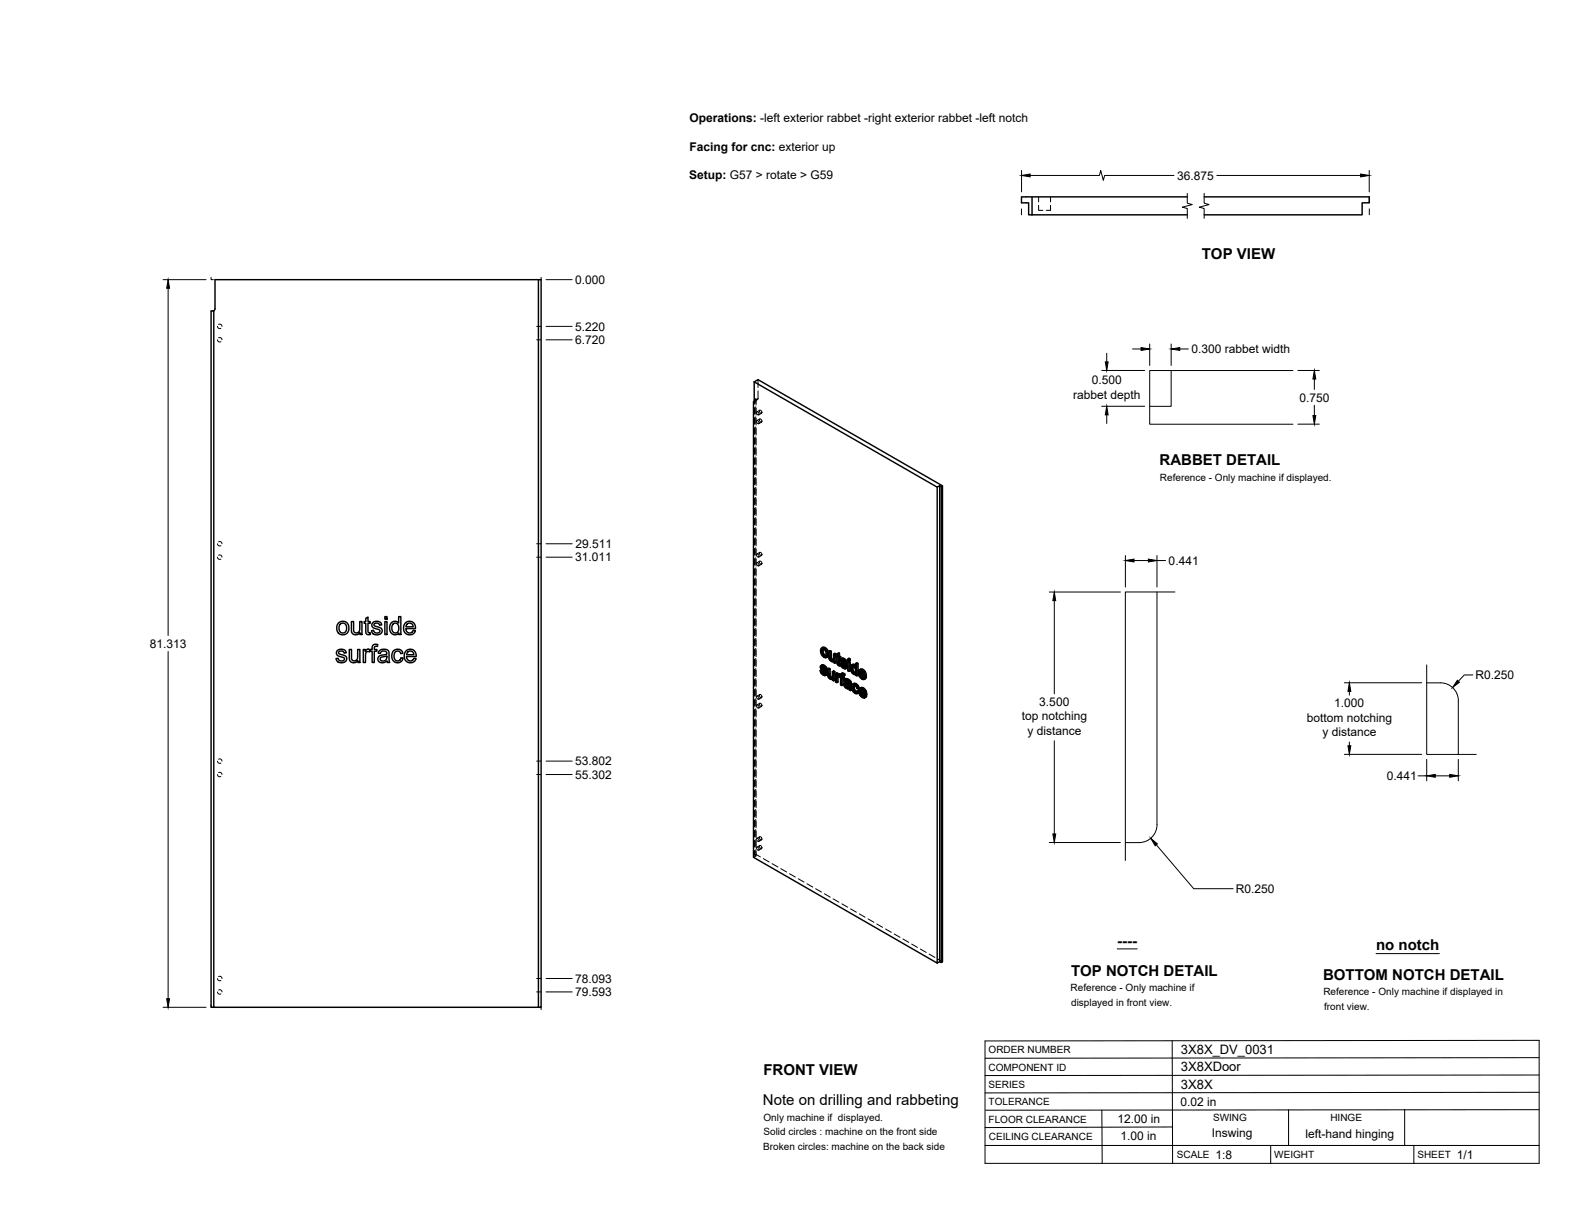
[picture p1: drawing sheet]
<svg xmlns="http://www.w3.org/2000/svg" width="559mm" height="432mm" viewBox="0 0 559 432" stroke-linecap="round" stroke-linejoin="round" font-family="sans-serif">
<!-- layer: Visible -->
<g fill="none" stroke="#000" stroke-width=".51">
<path d="M366.2 69.9v6.3M366.2 76.2h55M421.2 69.9h-58.8v2.1h2.6v4.2h1.2M427.2 69.9h58.6v2.1h-2.5v4.2h-56.1M191 99.2v258.2h-115.2v-247.1M75.9 110.2l-1 .1v247.1h.9M75.9 110.2l.4-.7v-10.3h115.7v258.2h-1M267.6 135.5l1.3-.8 65.5 37.7v168.8l-.5 .3M267.6 135.5l64.9 37.3 .9-.5 .5 .4 .5-.3M267.6 135.5v6.7M267.3 142.6v161.6l65.2 37.5v-168.9M267.5 142.4l-.2 .2"/>
<path d="M267.6 142.2l-.2 .3M333.4 172.3v168.9l-.9 .5M333.9 172.7v168.8l-.5-.3M129.8 219.4l.8-.5v1.6h.7v.6h-.7v2.9l.2 .5h.5l.1 .6a1.14 1.14 0 0 1-1.3-.1 1.14 1.14 0 0 1-.3-1.2v-2.7h-.6v-.6h.6zM136.5 218.8h.8v.9h-.8zM119.7 230.8l.8-.4a1.7 1.7 0 0 1 2.4 1.2l-.8 .1a.96 .96 0 0 0-1-.8 .96 .96 0 0 0-.9 1l1 .4a1.55 1.55 0 0 1 1.8 1.8 2.03 2.03 0 0 1-2 1.1 2.03 2.03 0 0 1-1.8-1.5l.8-.1a1.08 1.08 0 0 0 1.1 1 1.08 1.08 0 0 0 1-1.1l-.4-.3a2.24 2.24 0 0 1-2.3-1.3zM120.2 220.9l.7-.4a2.33 2.33 0 0 1 2.9 2.8 2.33 2.33 0 0 1-3.7 1.3 2.88 2.88 0 0 1 .1-3.7zM120.6 221.5l.7-.4a1.73 1.73 0 0 1 1.7 1.8 1.73 1.73 0 0 1-1.7 1.7l-.3-.2a2.24 2.24 0 0 1-.4-2.9zM123.9 230.4h.8v2.6a1.15 1.15 0 0 0 1.2 1.5 1.15 1.15 0 0 0 1-1.6v-2.5h.8v4.7h-.7v-.7a1.65 1.65 0 0 1-2 .7 1.65 1.65 0 0 1-1.1-1.8zM124.7 220.5h.8v2.6a1.15 1.15 0 0 0 1.1 1.5 1.15 1.15 0 0 0 1-1.6v-2.5h.8v4.6h-.7v-.6a1.65 1.65 0 0 1-1.9 .7 1.65 1.65 0 0 1-1.1-1.8zM128.9 230.4h.7v.7a1.11 1.11 0 0 1 1.7-.5l.7-.2v-.4a1.31 1.31 0 0 1 .6-1.3 1.31 1.31 0 0 1 1.4 0l-.1 .6a.74 .74 0 0 0-1.1 .7v.4h.9v.7h-.9v4h-.8v-4h-.7v-.4l-.2 .6a.84 .84 0 0 0-.9-.1 .84 .84 0 0 0-.5 .8v3.1h-.8zM132.3 220.9l.8-.4a1.7 1.7 0 0 1 2.3 1.2l-.7 .1a.96 .96 0 0 0-1-.8 .96 .96 0 0 0-.9 .9l.6 .4a1.95 1.95 0 0 1 2.2 1.3 1.95 1.95 0 0 1-1.8 1.6 1.95 1.95 0 0 1-2-1.4l.7-.2a1.1 1.1 0 0 0 1.2 1 1.1 1.1 0 0 0 1-1l-.4-.3a2.21 2.21 0 0 1-2.4-1.3z"/>
<path d="M134.5 231a2.03 2.03 0 0 1 3.5 .7l.3 3.4h-.8l-.2-.6a1.76 1.76 0 0 1-1.9 .7 1.76 1.76 0 0 1-1.3-1.6v-.2a1.71 1.71 0 0 1 1.7-1l.4-.1a.72 .72 0 0 0 1-.6 .72 .72 0 0 0-.9-.7l-1 .2-.4 .7-.7-.1zM135 233.4l2.2-.7a1.3 1.3 0 0 1-.6 1.7 1.3 1.3 0 0 1-1.7-.6zM136.5 220.5h.8v4.6h-.8zM138.8 221a1.73 1.73 0 0 1 2.6 .1v-2.3h.8v6.3h-.7v-.5a1.89 1.89 0 0 1-2.3 .4 1.89 1.89 0 0 1-1-2.2zM139.4 221.5l.4-.3a1.78 1.78 0 0 1 1.8 1.1 1.78 1.78 0 0 1-.7 2.1l-.2 .1a1.77 1.77 0 0 1-1.7-1 1.77 1.77 0 0 1 .4-2zM139.6 231a1.95 1.95 0 0 1 1.9-.7 1.95 1.95 0 0 1 1.4 1.5l-.7 .1a1.29 1.29 0 0 0-1.7-.7 1.29 1.29 0 0 0-.7 1.7l.1 .7a1.18 1.18 0 0 0 1.3 .9 1.18 1.18 0 0 0 1-1.1l.8 .1-.3 .9a2.16 2.16 0 0 1-2.9 .4 2.16 2.16 0 0 1-.7-2.9zM143.9 220.9a2.13 2.13 0 0 1 2.5-.2 2.13 2.13 0 0 1 1 2.3h-3.4l.1 .7a1.28 1.28 0 0 0 1.3 .9 1.28 1.28 0 0 0 1.2-1l.8 .2-.3 .6a2.32 2.32 0 0 1-3.2 .3 2.32 2.32 0 0 1-.4-3.2zM144 231a2.15 2.15 0 0 1 2.6-.4 2.15 2.15 0 0 1 1.1 2.3h-3.5l.2 .7a1.3 1.3 0 0 0 1.2 .9 1.3 1.3 0 0 0 1.2-.9l.8 .1-.3 .6a2.32 2.32 0 0 1-3.2 .3 2.32 2.32 0 0 1-.4-3.2zM144.4 221.4l.7-.3 .8 .1 .5 .5 .2 .7h-2.6zM144.7 231.4l1.2-.4a1.23 1.23 0 0 1 .9 1.3h-2.5zM291 237.9l.7 1.4 .8 .4 .5-.1M291.3 236.2l.6-.3 .8 .3 .8 1.3-.5 .3-.1-.6"/>
<path d="M291.6 231.2v-.5a.91 .91 0 0 1 1.1 0 .91 .91 0 0 1 .4 1l-.2 1-.6 .1M291.6 237.7l-.6 .2 .4 .2M291.6 238.7l.5 .4 .4-.3M291.7 237.3l1 1 .5-.3M291.8 237.9l-.4 .2 .2 .6 .5-.3M291.8 235.9l-.6 .3-.2 .4 .8 1.3a1.11 1.11 0 0 1 .8 1.3l-.5-.1M291.8 236.6l-.3 .4 .5-.2M291.8 232.2l.5 .6 .5-.3M291.9 238l.8 .9M292 236.7l.6 .7M292 236.3l.5 .4 .5-.2M292 230.9l-.4 .3v.4l.2 .6 .4-.3"/>
<path d="M292 236.8l.6 .8 .4 .2M292 236.8h-.5M292.1 235.9l-.8 .3M292.1 230.4l.1 1.4 .8 .8M292.1 237l-.4 .3-.2-.3M292.3 230l.9 .9 .5-.2M292.5 236.1l-.5 .2-.4-.1M292.5 236.7l.4 .5 .4-.2M292.7 238.3l.3 .4 .5-.3M292.8 229.8l-.5 .2-.8-.1M292.9 237.7l.5 .6 .2 .7-.7 .7M293 238.7l.1 .5 .5-.3"/>
<path d="M293.1 239.2l-.1 .4 .5-.3M293.2 230.9l.4 1.4 .4-.3M293.4 233.1a1.7 1.7 0 0 1-2.2-1.6l-.1-1 .3-.5 .8-.4 1 .4 .6 .9 .2 1-.1 .9-.7 .5M293.6 232.3l-.2 .8 .5-.3M293.6 237.3l.5 .3 .4-.3M294.1 231.1l.4 .3 .5-.3M294.1 237.6v2.2l.5-.2M294.1 239.8l.2 .4 .4-.2M294.5 231.4v2.2l.5-.3M294.5 233.6l.2 .4 .5-.3M294.7 234l.3 .3 .5-.3M295 234.3l.4 .1"/>
<path d="M295.4 234.4l.2-.1zM295.7 234.1l-.7-.6v-2.4l-.5-.3-.4 .3v2.5l.8 1 .5 .2 .4-.1M295.8 238.6v3l.4-.3v-3l-.4-.3-.5 .3v1.8l-.3 .5 .2-.1M295.8 234.7v.4l.4 .2M295.8 234.7l-.2 .1M296.2 232.3v3l.4-.2v-3l-.4-.3-.5 .3v2.1M296.2 238.3l-.4 .3-.5-.3M296.6 232.1l-.4 .2-.5-.2M296.6 233l.3 .2 .2 2.5 .7 .6 .4-.2M296.9 232.4l-.3 .2 .3 .2v-.8l.9-.3v1l.5 .3v.4l-.5 .3v-.4M297.3 239.3v-.4l-.4-.2-.5 .3v3l.5 .2M297.3 239.9l-.3 .2-.1 .5 .4-.2"/>
<path d="M297.3 238.9l-.5 .3-.4-.2M297.4 239.9l-.1 2.1-.4 .2v-1.6M297.4 239.9l.5 .3M297.4 239.9l-.4 .2M297.4 232v1l.4-.3M297.4 239.4l.4 .4M297.6 239.1l-.8 .5v-.4M297.6 235.7l.2 .1M297.8 231.7l-.9 .3M297.8 239.8v.4M297.8 239.9l-.1 .3M297.8 235.8l.1 .5"/>
<path d="M297.9 239.2l-.8 .2M297.9 235.2l-.5 .3v-2.1l.4 .3v1.4l.3 .4M297.9 235.4l-.5 .1M298.1 235.5l.7 1.4 .8 .4 .5-.1M298.1 235.5l-.6 .1M298.1 235.5h.1M298.1 235.7l-.3 .1M298.3 233l-.5 .3-.4-.3M298.4 233.8l.5-.3 .9 .3 .8 1.3-.5 .3-.1-.6M298.4 239.1l.8-.3 .6 .4-.1 .4-.4 .3 .1-.4M298.6 234.4l.1-.1 .6 .1 .4 .8 .4 .2M298.7 235.3l-.6 .2 .4 .2"/>
<path d="M298.7 236.3l.5 .4 .5-.2M298.8 234.9l1 1 .5-.3M298.9 235.5l-.4 .2 .1 .4 .6-.1M298.9 234.3l-.3 .4 .5-.3M298.9 233.5l-.6 .4-.1 .6 1.6 2.1M299 238.8l-.7 .4-.1 .8-.4-.2 .4-.3-.3-.3M299 239.2l.4 .3 .4-.3M299 235.6l.8 .9M299.1 234.3l.6 .7M299.1 239.8l.5 .5v.4l-.4 .2v-.4M299.1 234l.6 .4 .4-.3M299.2 236.7l.5 .1"/>
<path d="M299.2 233.5l-.8 .3M299.3 234.6l-.5 .3-.2-.2M299.3 239.9l-.6-.3v.6l.4-.2M299.4 238.9l-.4 .3-.5-.2M299.6 233.7l-.5 .3-.4-.2M299.7 234.4l.3 .4 .4-.2M299.8 236.6l-.1 .2M299.8 235.9l.3 .4 .5-.3M300 235.3l.6 .7 .1 .6-.7 .7M300.1 236.3l.1 .5 .5-.3M300.2 236.8l-.1 .4 .5-.3M300.8 235l.4 .2 .5-.2"/>
<path d="M301.2 234.7l.5 .3v3l-.5 .2v-3M301.2 234.7l-.4 .3v3l.4 .2M301.2 234.1v.6l.5-.3v-.6l-.5-.2-.4 .2v.6l.4 .3M301.7 233.8l-.5 .3-.4-.3M302.1 236l.7-.3 .8 .3M302.4 238.3l.5 .5 .4-.2M302.4 236.5l.7 .2 .5 .9-.1 1.1-.6 .1M302.5 236.5l-.3 .8M302.6 237l-.4 .3v.5l.2 .5 .5-.3M302.7 236.5l.1 1.4 .7 .8M302.7 235.7l-.5 .2a2.01 2.01 0 0 0 1.3 3.4l.1-.1M302.8 236.1l.5 .3"/>
<path d="M303.3 235.8l-.5 .3-.6-.2M303.6 235.4l.4 .3 .4-.3M303.6 239.2v.4l.4 .2M303.6 239.2l-.2 .1M304 235.7v4.1l.4-.2v-4.2l-.4-.2-.4 .2v1.5l-.3-.5 .3-.1M305.2 239.9l.6 .6 .4-.3M305.5 238.4l-.5 .2 1.5 .9-.5-1.1a.52 .52 0 0 0-.6-.3 .52 .52 0 0 0-.4 .5M305.5 238.1v.3l.8 .5M305.5 239.4l.9 .9M305.7 239.7l-.5 .2-.2-.9 1.9 1.1M305.8 237.8l.8 .9 .4-.3M306.2 237.5l-.4 .3-.9-.1"/>
<path d="M306.6 238.7l.3 1.3 .5-.2M294.3 240.2l.3 .3 .5-.2M294.6 240.5l.4 .1M295.3 240.4l-.7-.7-.1-2.4-.4-.2-.5 .2 .1 2.6 .8 1h.9M295.4 240.9v.4l.4 .3M295.4 240.9l-.2 .1M297.8 240.2l.4 .2v2.6l.5 .2M298.7 240.2l.5 .3 .4-.2M299.1 240.9v2.1l-.4 .2v-2.6l.5 .3M299.6 242.4l.6-.3 1 .3M299.7 241.1l.9-.3 1.3 1 .3 3-.4 .2-.2-.4M299.9 242.9h.3a.76 .76 0 0 1 .7 .2 .76 .76 0 0 1 .2 .7"/>
<path d="M300 243.5l.4 .4 .4-.3M300 242.8l-.2 .3M300.1 242.1l-.7 .6 .2 .9 .8 .7h.8l.1 .5 .5 .2M300.2 242.9l-.4 .2 .1 .3 .5-.1M300.3 242.9l.2 .5 .6 .4M300.3 241.6l-.4 .1a.92 .92 0 0 1 1.3 1.1l-1.2-.4M300.3 241.6h.1M300.4 243.9l.4 .1M300.4 242.1l-.7 .2M300.5 240.8l-1 .5-.1 .2 .5 .4M300.6 241.3l.6 .4 .4-.3M300.8 244l.3-.1z"/>
<path d="M301.1 241l-.5 .3-.6-.3M301.2 241.7l.3 .4 .4-.3M301.5 242.1l.1 .4 .4-.2M301.6 242.5v2.1l.5-.3M302.5 242.8l.7-.4 .7 .3 .6 .5 .3 1-.4 .2-.3-.9M302.6 244l.2 1 .5-.2M302.8 245l.6 .6 .4-.3M303.1 243.8l-.5 .2 .1-.4a.63 .63 0 0 1 .7-.4 .63 .63 0 0 1 .5 .7l.1 .3 .4 .2M303.1 243.2l.1 1.3 .8 .9M303.2 242.4l-.5 .3a2 2 0 0 0 .1 2.9l.6 .5h.7M303.4 242.9l.7 .6 .4-.3M303.8 242.6l-.4 .3-.7-.2"/>
<path d="M304 245.2l-.2 .5-.4-.1M304.7 245.4l-.6 .7 .6-.4M304.7 245.1l-.2-.1-.5 .2 .4 .3M305.4 246.5l.5 .6 .5-.3M305.6 244.9l-.4 .3 1.4 .8-.4-1a.51 .51 0 0 0-.6-.4 .51 .51 0 0 0-.4 .6M305.6 244.6v.3l.9 .5M305.7 245.9l.9 1M305.8 240.5l.4 .1M305.8 246.2l-.4 .3-.3-.9 2 1.1M305.9 244.3l.8 .9 .5-.2M305.9 247.1l.4 .1M306.3 244.1l-.4 .2-.9-.1"/>
<path d="M306.5 240.3l.4 .3 .5-.3M306.5 240.3l-.2 .2M306.6 246.8l.5 .4 .4-.3M306.6 246.8l-.2 .3M306.7 245.2l.4 1.4 .4-.3M306.8 240.1l-.3 .2M306.9 240l.5-.1v-.5l-.7-1.5-1-.6-.8 .4-.4 1 .4 1.3 1.2 1.1 .6-.1 .2-.4M307 246.6l-.4 .2M307 240.1l.3 .5-.7 .4M307.1 246.6l.4-.2v-.4l-.7-1.6-.9-.5-.9 .3-.3 1.2 .4 1.3 1.1 .9h.5l.4-.4M307.1 246.7l.4 .2-.1 .2-.6 .5"/>
</g>
<!-- layer: Hidden -->
<g fill="none" stroke="#000" stroke-width=".35">
<path d="M368.5 72.8v1.8h1.5M368.5 69.9v1.7M372.7 72.8v1.8h-1.5M372.7 69.9v1.7M77.2 115.8l.4 .7h.8M77.6 119.9h.8l.4 .7M77.6 115.1h.8l.4 .7M77.2 120.6l.4 .6h.8M268.9 138.7v2.9l-.2 .2-.6-.3-.4 .3M268.9 134.7v2.8M267.7 141.8l.5 .2M267.7 141.8v1.6"/>
<path d="M267.7 144.6v2.4M267.7 148.1v2.4M267.7 151.7v2.4M267.7 155.3v2.4M267.7 158.9v2.3M268.1 141.5v1.6M268.1 144.3v2.4M268.1 147.9v2.4M268.1 151.5v2.3M268.1 155v2.4M268.1 158.6v2.4M268.2 142l-.7 .4"/>
<path d="M268.2 142v1.7M268.2 144.9v2.4M268.2 148.4v2.4M268.2 152v2.4M268.2 155.6v2.4M268.2 159.2v2.3M268.5 149.3a.55 .55 0 0 1 .7 .3 .55 .55 0 0 1-.3 .7l-.4-.4zM268.5 146.2a.58 .58 0 0 1 .7 .3 .58 .58 0 0 1-.2 .7l-.5-.4zM268.8 141.8l-1.3 .7M269.5 145.6a.6 .6 0 0 1 .7 .3 .6 .6 0 0 1-.2 .8l-.5-.5zM269.5 148.7a.6 .6 0 0 1 .7 .3 .6 .6 0 0 1-.2 .8l-.5-.5zM269.6 148.7l-1 .5"/>
<path d="M269.6 145.5l-1 .6M270.2 149.8l-1 .5M270.2 146.6l-1 .6M267.7 162.4v2.4M267.7 166v2.4M267.7 169.6v2.4M267.7 173.2v2.3M267.7 176.7v2.4M268.1 162.2v2.4M268.1 165.8v2.3M268.1 169.3v2.4M268.1 172.9v2.4"/>
<path d="M268.1 176.5v2.4M268.2 162.7v2.4M268.2 166.3v2.4M268.2 169.9v2.4M268.2 173.4v2.4M268.2 177v2.4M77.2 197.7l.4 .7h.8M77.2 192.9l.4 .7h.8M77.6 197h.7l.5 .7M77.6 192.2h.7l.5 .7M267.7 180.3v2.4M267.7 183.9v2.3"/>
<path d="M267.7 187.5v2.3M267.7 191v2.4M267.7 194.6v2.4M267.7 198.2v2.3M268.1 180v2.4M268.1 183.6v2.4M268.1 187.2v2.4M268.1 190.8v2.3M268.1 194.3v2.4M268.1 197.9v2.4M268.2 180.6v2.4M268.2 184.2v2.3"/>
<path d="M268.2 187.7v2.4M268.2 191.3v2.4M268.2 194.9v2.4M268.2 198.4v2.4M268.5 196.6a.55 .55 0 0 1 .7 .3 .55 .55 0 0 1-.3 .8l-.4-.5zM268.5 199.7a.56 .56 0 0 1 .7 .3 .56 .56 0 0 1-.3 .8l-.5-.7zM269.5 196a.6 .6 0 0 1 .7 .4 .6 .6 0 0 1-.2 .7l-.5-.4zM269.5 199.1a.6 .6 0 0 1 .7 .4 .6 .6 0 0 1-.2 .7l-.5-.4zM269.6 199.1l-1 .6M269.6 196l-1 .6M270.2 197.1l-1 .6M267.7 201.7v2.4"/>
<path d="M267.7 205.3v2.4M267.7 208.9v2.4M267.7 212.4v2.4M267.7 216v2.4M267.7 219.6v2.4M268.1 201.5v2.4M268.1 205v2.4M268.1 208.6v2.4M268.1 212.2v2.4M268.1 215.8v2.3M268.1 219.3v2.4M268.2 202v2.4"/>
<path d="M268.2 205.6v2.4M268.2 209.2v2.3M268.2 212.7v2.4M268.2 216.3v2.4M268.2 219.9v2.4M270.2 200.2l-1 .6M267.7 223.2v2.4M267.7 226.7v2.4M267.7 230.3v2.4M267.7 233.9v2.4M267.7 237.4v2.4M268.1 222.9v2.4"/>
<path d="M268.1 226.5v2.4M268.1 230.1v2.3M268.1 233.6v2.4M268.1 237.2v2.4M268.2 223.5v2.3M268.2 227v2.4M268.2 230.6v2.4M268.2 234.2v2.4M268.2 237.7v2.4M291.4 237.7l.4 .9M291.5 236.4l-.5 .2M291.6 236.1l-.5 .2"/>
<path d="M291.6 230.7l-.5 .2M291.6 237.7l.3 .3M291.6 236.9l-.5 .2M291.7 235.9l-.2 .8 .7 .9a1.14 1.14 0 0 1 .9 1.3h-.4M291.8 238.6l.7 .7 .8 .1M291.8 238.6l-.5 .2M291.9 237.8l-.1 .1M291.9 237.3l-.5 .3M291.9 232l.9 .9 .9 .1M291.9 232l-.4 .3M291.9 236.6h-.1M292 229.6l-.4 .9 .3 1.5"/>
<path d="M292 236.4l-.5 .3M292.1 236.4l-.5 .2M292.2 230.2l-.1 .2M292.2 230.2l.8 .2 .5 .9v.9l-.5 .4M292.2 230.2l-.4 .2M292.5 236.5l-.5 .2a.33 .33 0 0 1 .2-.4 .33 .33 0 0 1 .4 .3l.9 .9M292.5 239.3l-.4 .2M292.6 237.4l.3 .3M292.8 230.2l-.5 .3M292.8 232.9l-.5 .3M292.9 236.9l-.5 .2M293 239l-.4 .2"/>
<path d="M293 238.4l-.5 .2M293.1 237.3l-.5 .3M293.1 239.5l-.5 .2M293.1 238.7l-.4 .3M293.3 230.8l-.4 .3M293.3 232.5l-.4 .3M293.4 233.1l-.4 .3M293.6 231.8l-.5 .2M294.1 237.1l.2 2.8 .7 .8 .8-.1v.5l.4 .2M294.1 239.4l-.4 .3M294.3 239.9l-.5 .3M294.5 230.8l.2 2.9 .7 .7h.8v.4l.4 .3"/>
<path d="M294.5 233.2l-.4 .3M294.7 233.7l-.5 .2M295 234.1l-.5 .2M295.4 234.4l-.4 .3M295.8 238l-.1 2.1-.4 .3M296 234.1l-.4 .3M296.1 234l-.4 .2 .2-.1M296.2 231.8v2l-.5 .3M296.2 234.8l-.4 .3M296.2 234.4l-.4 .3M296.6 232.6v.4l.5-.3M296.9 238.7v3l.4 .3"/>
<path d="M297.1 232.3l-.2 .1M297.3 239.4l-.5 .2M297.4 231.8v.7l-.3-.2v.4l.3 .2 .1 2.4 .8 .8-.2-.6M297.4 232.5l-.5 .3M297.4 232.9l-.5 .3M297.4 239.8l-.1 .1M297.5 235.3l-.5 .2M297.5 239.2l-.2 .1M297.5 239.7l-.4 .2M297.6 239.6l-.5 .3M297.6 235.6l-.4 .3M297.8 239.7l-.4 .2 .3-.3 .5 .4 .1-.3 .4 .4v2.6l.4 .3"/>
<path d="M297.8 233.2l-.4 .2M298 235.9l-.4 .3M298.3 233.4l-.5-.2v.5M298.3 239.6l-.5 .2M298.3 239.9l-.5 .3M298.3 239.7l-.5 .2M298.3 235.6l-.2 .1M298.3 236.1h-.1M298.5 235.3l.4 .9M298.6 234l-.4 .3M298.7 239.7l-.5 .3M298.7 233.7l-.5 .2"/>
<path d="M298.7 235.3l.3 .3M298.7 234.5l-.4 .2M298.7 239l-.4 .2M298.8 233.6l-.2 .7 .7 .9a1.11 1.11 0 0 1 .9 1.3h-.4l.4-.2M298.9 238.8l-.2 .9-.4-.2M298.9 236.2l.9 .8h.7M298.9 236.2l-.5 .3M299 235.4l-.1 .1M299 234.9l-.5 .3M299 234.2l-.1 .1M299.1 234.3a.33 .33 0 0 1 .2-.4 .33 .33 0 0 1 .4 .3l.5 .8 .4 .1M299.1 234l-.4 .3"/>
<path d="M299.2 234l-.5 .3M299.2 239.4l-.5 .2M299.5 239.4l-.5 .3M299.6 234.1l-.5 .3M299.7 236.9l-.5 .2M299.7 235l.3 .3M299.7 239.6l-.5-.2-.1 .4M300 234.5l-.4 .2M300.1 236.6l-.4 .2 .4-.2M300.1 236l-.4 .2M300.2 235l-.5 .2M300.2 237.1l-.5 .2"/>
<path d="M301.2 234.7v3l.5 .3M301.2 233.6v.5l.5 .3M301.2 237.7l-.4 .3M301.2 234.1l-.4 .3M302.2 236.8l-.5 .2M302.3 236l-.4 .3M302.3 237.7l-.4 .2M302.5 235.8l-.3 .7 .1 .9a1.46 1.46 0 0 0 1.7 1.6v.3l.4 .3M302.7 238.4l-.4 .3M302.8 236.3l-.1 .2M302.8 236.3l.7 .1 .5 .9v1.1l-.5 .3M302.8 236.3l-.3 .2"/>
<path d="M302.9 236.2l-.5 .3M303.3 239l-.4 .2M303.3 236.3l-.4 .2M303.7 236.2l-.1 .1M303.8 238.6l-.4 .2M303.8 236.9l-.4 .2M304 235.2v1.4l-.4-.6M304 236.6l-.4 .3M304 239.3l-.4 .3M304 239l-.4 .2M304 237.9l-.4 .2M305 238.4l-.5 .3"/>
<path d="M305.3 239.7l-.4 .3M305.3 237.4l-.3 .9 .3 1.4 .9 1 .9 .1M305.4 238.8l-.4 .2M305.5 239.4l-.1-.6 2 1.1M305.7 237.9l-.2 .2M305.7 237.9l.8 .3 .4 1-.6-.3M305.7 237.9l-.5 .2M306.2 237.9l-.4 .3M306.7 238.5l-.4 .3M306.9 239.2l-.4 .3M267.7 241v2.4M267.7 244.6v2.4"/>
<path d="M267.7 248.2v2.3M267.7 251.7v2.4M267.7 255.3v2.4M267.7 258.9v2.4M268.1 240.8v2.3M268.1 244.3v2.4M268.1 247.9v2.4M268.1 251.5v2.4M268.1 255.1v2.3M268.1 258.6v2.4M268.2 241.3v2.4M268.2 244.9v2.4"/>
<path d="M268.2 248.5v2.3M268.2 252v2.4M268.2 255.6v2.4M268.2 259.2v2.4M268.5 250.1a.56 .56 0 0 1 .7 .4 .56 .56 0 0 1-.3 .7l-.5-.6zM268.5 247a.56 .56 0 0 1 .7 .4 .56 .56 0 0 1-.3 .7l-.5-.6zM269.5 249.6a.55 .55 0 0 1 .7 .3 .55 .55 0 0 1-.3 .7l-.4-.6zM269.5 246.4a.6 .6 0 0 1 .7 .4 .6 .6 0 0 1-.2 .7l-.5-.4zM269.6 249.5l-1 .6M269.6 246.4l-1 .6M270.2 250.6l-1 .6M270.2 247.5l-1 .6"/>
<path d="M294.6 240.3l-.5 .3M295 240.7l-.5 .2M295.4 240.4l-.2 .1M295.6 240.3l-.5 .3M295.7 240.2l-.4 .3M295.8 241.1l-.4 .2M295.8 240.6l-.4 .3M296.9 241.7l-.5 .3M298.7 242.7l-.5 .3M298.7 240.1l-.5 .3M299.1 240.4l-.4 .2M299.6 240.7l-.5-.3v.5"/>
<path d="M299.8 242.6l-.4 .2M299.9 241.3l-.5 .2M299.9 242.2l-.5 .3M300 242.1l-.2 .7 .2 .6 .9 .7h.8l.1 .4M300 243.4l-.4 .2M300.1 240.9l-.5 .2M300.1 240.8l-.2 .5 .4 .3a.8 .8 0 0 1 1-.1 .8 .8 0 0 1 .3 .9h-.4M300.2 242.9l.3-.3a.78 .78 0 0 1 .9 .2 .78 .78 0 0 1 .1 .8l-.4 .2M300.4 242.6l-.4 .2 .4-.2M300.5 242.6l-.4 .2M300.5 241.3l-.4 .2M300.7 244l-.5 .2"/>
<path d="M301 241.4l-.5 .3M301.2 244.2l-.5 .2M301.4 243.7l-.4 .3M301.5 241.9l-.4 .2M301.6 243.6l-.5 .3 .2-.1M301.6 242.9l-.4 .3M301.6 242.5l-.4 .3M301.6 242.4l-.4 .3M301.7 244.1l-.5 .2M301.8 244.5l.4 .3M301.8 244.5l-.5 .3M302.6 243.5l-.4 .3"/>
<path d="M302.8 242.7l-.5 .3M302.9 244.9l-.4 .2M303 242.5l-.4 1 .3 1.4 .8 .8 .8 .2M303.1 243.2a.77 .77 0 0 1 1-.1 .77 .77 0 0 1 .3 .9l.4 .2M303.3 243l-.5 .3M303.8 245.7l-.4 .3M303.8 243l-.4 .3M304 245.4h.2M304.2 243.4l-.4 .3M304.2 245.4l-.4 .3M304.4 244l-.4 .2M304.5 245l-.3 .4"/>
<path d="M304.7 245.1l.2 .2-.2 .4M304.9 245.3l-.2 .1M305.1 245l-.4 .2M305.5 244l-.4 .8 .4 1.5 .9 .9 .8 .1M305.5 246.3l-.5 .2M305.6 245.3l-.5 .3M305.7 245.9l-.1-.6 1.9 1.1M305.8 244.4l-.2 .2M305.8 244.4l.9 .4 .3 1-.5-.4M305.8 244.4l-.4 .3M306.2 240.7l-.4 .2M306.3 244.5l-.4 .3"/>
<path d="M306.4 247.2l-.5 .3M306.4 240.3h.2M306.6 246.9h.2M306.7 240.3l-.4 .2 .3-.2M306.8 246.9l-.4 .2M306.9 245.1l-.5 .3M306.9 240l-.1 .1M307 240.8l-.5 .3M307 240.1l-.4 .2M307 245.8l-.4 .2M307 246.6h.1M307.1 247.4l-.4 .3"/>
<path d="M307.1 246.7l-.3 .2M77.2 274.8l.4 .7h.8M77.2 270.1l.4 .6h.8M77.6 274.1h.7l.5 .7M77.6 269.4l.7-.1 .5 .7M267.7 262.5v2.3M267.7 266v2.4M267.7 269.6v2.4M267.7 273.2v2.3M267.7 276.8v2.3M268.1 262.2v2.4M268.1 265.8v2.4"/>
<path d="M268.1 269.3v2.4M268.1 272.9v2.4M268.1 276.5v2.4M268.2 262.7v2.4M268.2 266.3v2.4M268.2 269.9v2.4M268.2 273.5v2.3M268.2 277v2.4M267.7 280.3v2.4M267.7 283.9v2.4M267.7 287.5v2.3M267.7 291v2.4"/>
<path d="M267.7 294.6v2.4M267.7 298.2v2.4M268.1 280.1v2.3M268.1 283.6v2.4M268.1 287.2v2.4M268.1 290.8v2.4M268.1 294.3v2.4M268.1 297.9v2.4M268.2 280.6v2.4M268.2 284.2v2.4M268.2 287.7v2.4M268.2 291.3v2.4"/>
<path d="M268.2 294.9v2.4M268.2 298.5v2.3M268.5 297.5a.56 .56 0 0 1 .7 .3 .56 .56 0 0 1-.3 .7l-.5-.6zM269.5 296.9a.55 .55 0 0 1 .7 .3 .55 .55 0 0 1-.3 .8l-.4-.7zM269.6 300l-1 .6M269.6 296.9l-1 .6M270.2 298l-1 .6M267.7 301.8v1.6M268.1 301.5v1.6l1.7 1M268.1 303.1l-.4 .3 .5 .3-.9 .5M268.2 302v1.7M268.5 300.6a.6 .6 0 0 1 .7 .3 .6 .6 0 0 1-.2 .8l-.5-.5z"/>
<path d="M269.5 300.1a.55 .55 0 0 1 .7 .3 .55 .55 0 0 1-.3 .7l-.4-.7zM270.2 301.1l-1 .6M270.8 304.7l2.1 1.1M273.9 306.4l2.1 1.2M277 308.2l2.1 1.2M280.1 310l2.1 1.2M283.2 311.8l2.1 1.2M286.3 313.6l2.1 1.1M289.4 315.3l2.1 1.2M292.5 317.1l2.1 1.2M295.6 318.9l2 1.2M298.7 320.7l2.1 1.2"/>
<path d="M301.8 322.5l2 1.2M304.9 324.3l2 1.1M308 326l2 1.2M311.1 327.8l2 1.2M314.2 329.6l2 1.2M317.3 331.4l2 1.2M320.4 333.2l2 1.1M323.4 335l2.1 1.1M326.6 336.7l2 1.2M329.6 338.5l2.1 1.2M77.2 352l.4 .6h.8M77.2 347.2l.4 .7h.8"/>
<path d="M77.6 351.3l.7-.1 .5 .7M77.6 346.5h.7l.5 .7M332.7 340.3l1.7 .9"/>
</g>
<!-- layer: Reference -->
<g fill="none" stroke="#000" stroke-width=".35">
<path d="M362.4 69.9v2.1M362.4 74.1v2.1M485.8 69.9v2.1M485.8 74.1v2.1M74.9 98.4v.8h.8M192 98.4v.8h-.8M190.4 115.8h1.6M190.4 120.6h1.6M415.5 131.5v12.7h-7.6M458.7 131.5h-50.8v19h50.8M190.4 192.9h1.6M190.4 197.7h1.6"/>
<path d="M410.5 210v82.6a6.4 6.4 0 0 1-6.4 6.4h-4.8M416.9 210h-17.6v95.3M506.2 235.9v31.8h17.6M506.2 242.3a13 13 0 0 1 7.8 .7 6.3 6.3 0 0 1 3.4 5.6v19.1M190.4 270h1.6M190.4 274.8h1.6M74.9 356.6v.8h.8M190.4 351.9h1.6M190.4 347.2h1.6M191.2 357.4h.8v.8"/>
</g>
<!-- layer: Hidden Narrow -->
<g fill="none" stroke="#000" stroke-width=".35">
<path d="M268.5 141.7l-.5 .3M268.9 141.5l-1.3 .7M292.5 237.9l-.4 .3M294.1 239l-.5 .2M294.5 232.7l-.4 .3M295.8 239.7l-.5 .2M296.2 233.4l-.5 .3M297.4 234.6l-.5 .3M298.7 239.4l-.5 .3M299.1 239.7h.1M299.7 235.5l-.5 .3M300.9 242.7l-.4 .3"/>
<path d="M301.6 243.1l-.4 .3"/>
</g>
<!-- layer: Visible Narrow -->
<path d="M292.5 237.4l-.4 .2M294.5 239l-.4 .3M295 232.8l-.5 .2M297.8 234.9l-.4 .3M299.1 239.7l-.4 .3M299.7 235l-.5 .2M300.8 242.3l-.4 .2M302.1 242.7l-.5 .3M302.1 243.4l-.5 .3" fill="none" stroke="#000" stroke-width=".35"/>
<!-- layer: Titleblock -->
<g fill="none" stroke="#000" stroke-width=".36">
<path d="M349.5 369.3l196.6-.2v43.7h-196.6zM415.9 369.3l.1 43.5M546.1 375.3l-196.6 .2M390.9 393.9l.2 18.9M416 399.9l-66.5 .2M457.2 393.7v12.7M498.4 393.6v12.7M546.1 393.7l-196.3 .2M546.1 387.6l-196.6 .2M546.1 381.4l-196.6 .2M349.5 406.4h196.6M450.8 406.4v6.4"/>
<path d="M501.6 406.4v6.4"/>
</g>
<!-- layer: FD_Dimensions -->
<g fill="none" stroke="#000" stroke-width=".35">
<path d="M362.4 60.5v7.6M365.5 62.3h24.6l.4-1.8 1 3.5 .4-1.7h24.6M431.7 62.3h51M485.8 60.5v7.6M57.9 99.2h15.2M193.7 99.2h9.3M59.6 102.3v123.2M193.7 115.8h9.3M193.7 120.6h9.3M390.9 131.4h15.2M392.7 125.3v3.1M401.8 123.8h3.1"/>
<path d="M407.9 122v7.7M415.5 122v7.7M418.6 123.8h3M460.5 131.4h7.6M466.3 134.5v3.7M390.9 144.1h15.2M392.7 147.2v3M460.5 150.5h7.6M466.3 143.8v3.6M193.7 192.9h9.3M193.7 197.7h9.3M399.3 197.1v11.2"/>
<path d="M402.3 198.9h5.1M410.5 197.1v11.2M410.5 198.9h3M372.3 210.1h25.2M374.1 213.1v33.1M59.6 231.1v123.3M522.6 239.5h-3.1l-2.1 2.2M477 242.3h27.4M478.7 245.3v1.3M193.7 270h9.3M193.7 274.8h9.3M374.1 262.8v33.1"/>
<path d="M477 267.7h27.4M478.7 263.3v1.3M503.1 275.3h3.1M506.2 269.4v7.7M509.2 275.3h5.1M517.4 269.4v7.7M372.3 298.9h25.2M410.3 299.7l13.2 15.6h14M57.9 357.4h15.2M193.7 347.2h9.3M193.7 351.9h9.3"/>
</g>
<g fill="#000" stroke="#000" stroke-width=".35">
<path d="M362.4 62.3l3.1-.6v1.1zM482.7 61.7l3.1 .6-3.1 .5zM59.6 99.2l.6 3.1h-1.1zM392.2 128.4h1l-.5 3zM404.9 123.3l3 .5-3 .5zM415.5 123.8l3.1-.5v1zM466.3 131.4l.5 3.1h-1zM392.7 144.1l.5 3.1h-1zM465.8 147.4h1l-.5 3.1zM399.3 198.9l3-.5v1zM407.4 198.4l3.1 .5-3.1 .5zM374.1 210.1l.5 3h-1.1z"/>
<path d="M478.7 242.3l.6 3h-1.1zM517.1 241.4l.7 .7-2.4 1.8zM478.2 264.6h1.1l-.6 3.1zM506.2 275.3l3-.5v1zM514.3 274.8l3.1 .5-3.1 .5zM373.5 295.9h1.1l-.5 3zM408.3 297.4l2.3 2-.7 .7zM59.1 354.4h1.1l-.6 3z"/>
</g>
<!-- layer: Break Lines -->
<path d="M421.2 68.6v3.5l1.8 .5-3.5 .9 1.7 .5v3.5M427.2 68.6v3.5l1.8 .5-3.5 .9 1.7 .5v3.5" fill="none" stroke="#000" stroke-width=".35"/>
<!-- layer: Notes -->
<path d="M396.4 336.7h7.1M488.2 338.3h22.5" fill="none" stroke="#000" stroke-width=".35"/>
<g font-size="5.3">
<text x="426.4" y="92.1">TOP VIEW</text>
<text x="411.4" y="165.1">RABBET DETAIL</text>
<text x="396.4" y="335.5">----</text>
<text x="488.2" y="337.2">no notch</text>
<text x="380" y="346.1">TOP NOTCH DETAIL</text>
<text x="469.4" y="347.5">BOTTOM NOTCH DETAIL</text>
<text x="270.9" y="381.4">FRONT VIEW</text>
<text x="270.7" y="392.2">Note on drilling and rabbeting</text>
</g>
<g font-size="4.6">
<text x="419" y="373.8">3X8X_DV_0031</text>
<text x="419" y="380.1">3X8XDoor</text>
<text x="419" y="386.2">3X8X</text>
</g>
<g font-size="4.3">
<text x="244.6" y="43.2">Operations: -left exterior rabbet -right exterior rabbet -left notch</text>
<text x="244.6" y="53.4">Facing for cnc: exterior up</text>
<text x="244.5" y="63.6">Setup: G57 &gt; rotate &gt; G59</text>
<text x="417.6" y="63.7">36.875</text>
<text x="204.1" y="100.7">0.000</text>
<text x="204.1" y="117.3">5.220</text>
<text x="204.1" y="122.1">6.720</text>
<text x="422.7" y="125.3">0.300 rabbet width</text>
<text x="387.3" y="136.4">0.500</text>
<text x="380.7" y="141.5">rabbet depth</text>
<text x="461" y="142.5">0.750</text>
<text x="204.2" y="194.4">29.511</text>
<text x="204.1" y="199.2">31.011</text>
<text x="414.6" y="200.4">0.441</text>
<text x="53.1" y="229.8">81.313</text>
<text x="523.5" y="241">R0.250</text>
<text x="368.7" y="250.5">3.500</text>
<text x="473.3" y="251">1.000</text>
<text x="362.6" y="255.6">top notching</text>
<text x="463.6" y="256">bottom notching</text>
<text x="364.5" y="260.7">y distance</text>
<text x="469.2" y="261.1">y distance</text>
<text x="204.1" y="271.5">53.802</text>
<text x="204.1" y="276.3">55.302</text>
<text x="492" y="276.8">0.441</text>
<text x="438.4" y="316.8">R0.250</text>
<text x="204.1" y="348.7">78.093</text>
<text x="204.1" y="353.4">79.593</text>
<text x="418.8" y="392.4">0.02 in</text>
<text x="396.5" y="398.3">12.00 in</text>
<text x="397.5" y="404.3">1.00 in</text>
<text x="430" y="403.6">Inswing</text>
<text x="463.1" y="403.8">left-hand hinging</text>
<text x="431.3" y="411.1">1:8</text>
<text x="516.9" y="411.1">1/1</text>
</g>
<g font-size="3.5">
<text x="411.5" y="170.7">Reference - Only machine if displayed.</text>
<text x="379.9" y="351.7">Reference - Only machine if</text>
<text x="469.5" y="353.1">Reference - Only machine if displayed in</text>
<text x="380" y="356.8">displayed in front view.</text>
<text x="469.8" y="358.2">front view.</text>
<text x="350.8" y="373.6">ORDER NUMBER</text>
<text x="350.8" y="379.9">COMPONENT ID</text>
<text x="350.8" y="386.1">SERIES</text>
<text x="350.8" y="392.2">TOLERANCE</text>
<text x="270.9" y="397.7">Only machine if displayed.</text>
<text x="350.8" y="398.4">FLOOR CLEARANCE</text>
<text x="430.4" y="397.8">SWING</text>
<text x="472" y="397.7">HINGE</text>
<text x="270.8" y="407.9">Broken circles: machine on the back side</text>
<text x="270.9" y="402.8">Solid circles : machine on the front side</text>
<text x="350.8" y="404.4">CEILING CLEARANCE</text>
<text x="417.5" y="410.9">SCALE</text>
<text x="452.1" y="410.9">WEIGHT</text>
<text x="502.9" y="410.9">SHEET</text>
</g>
</svg>
